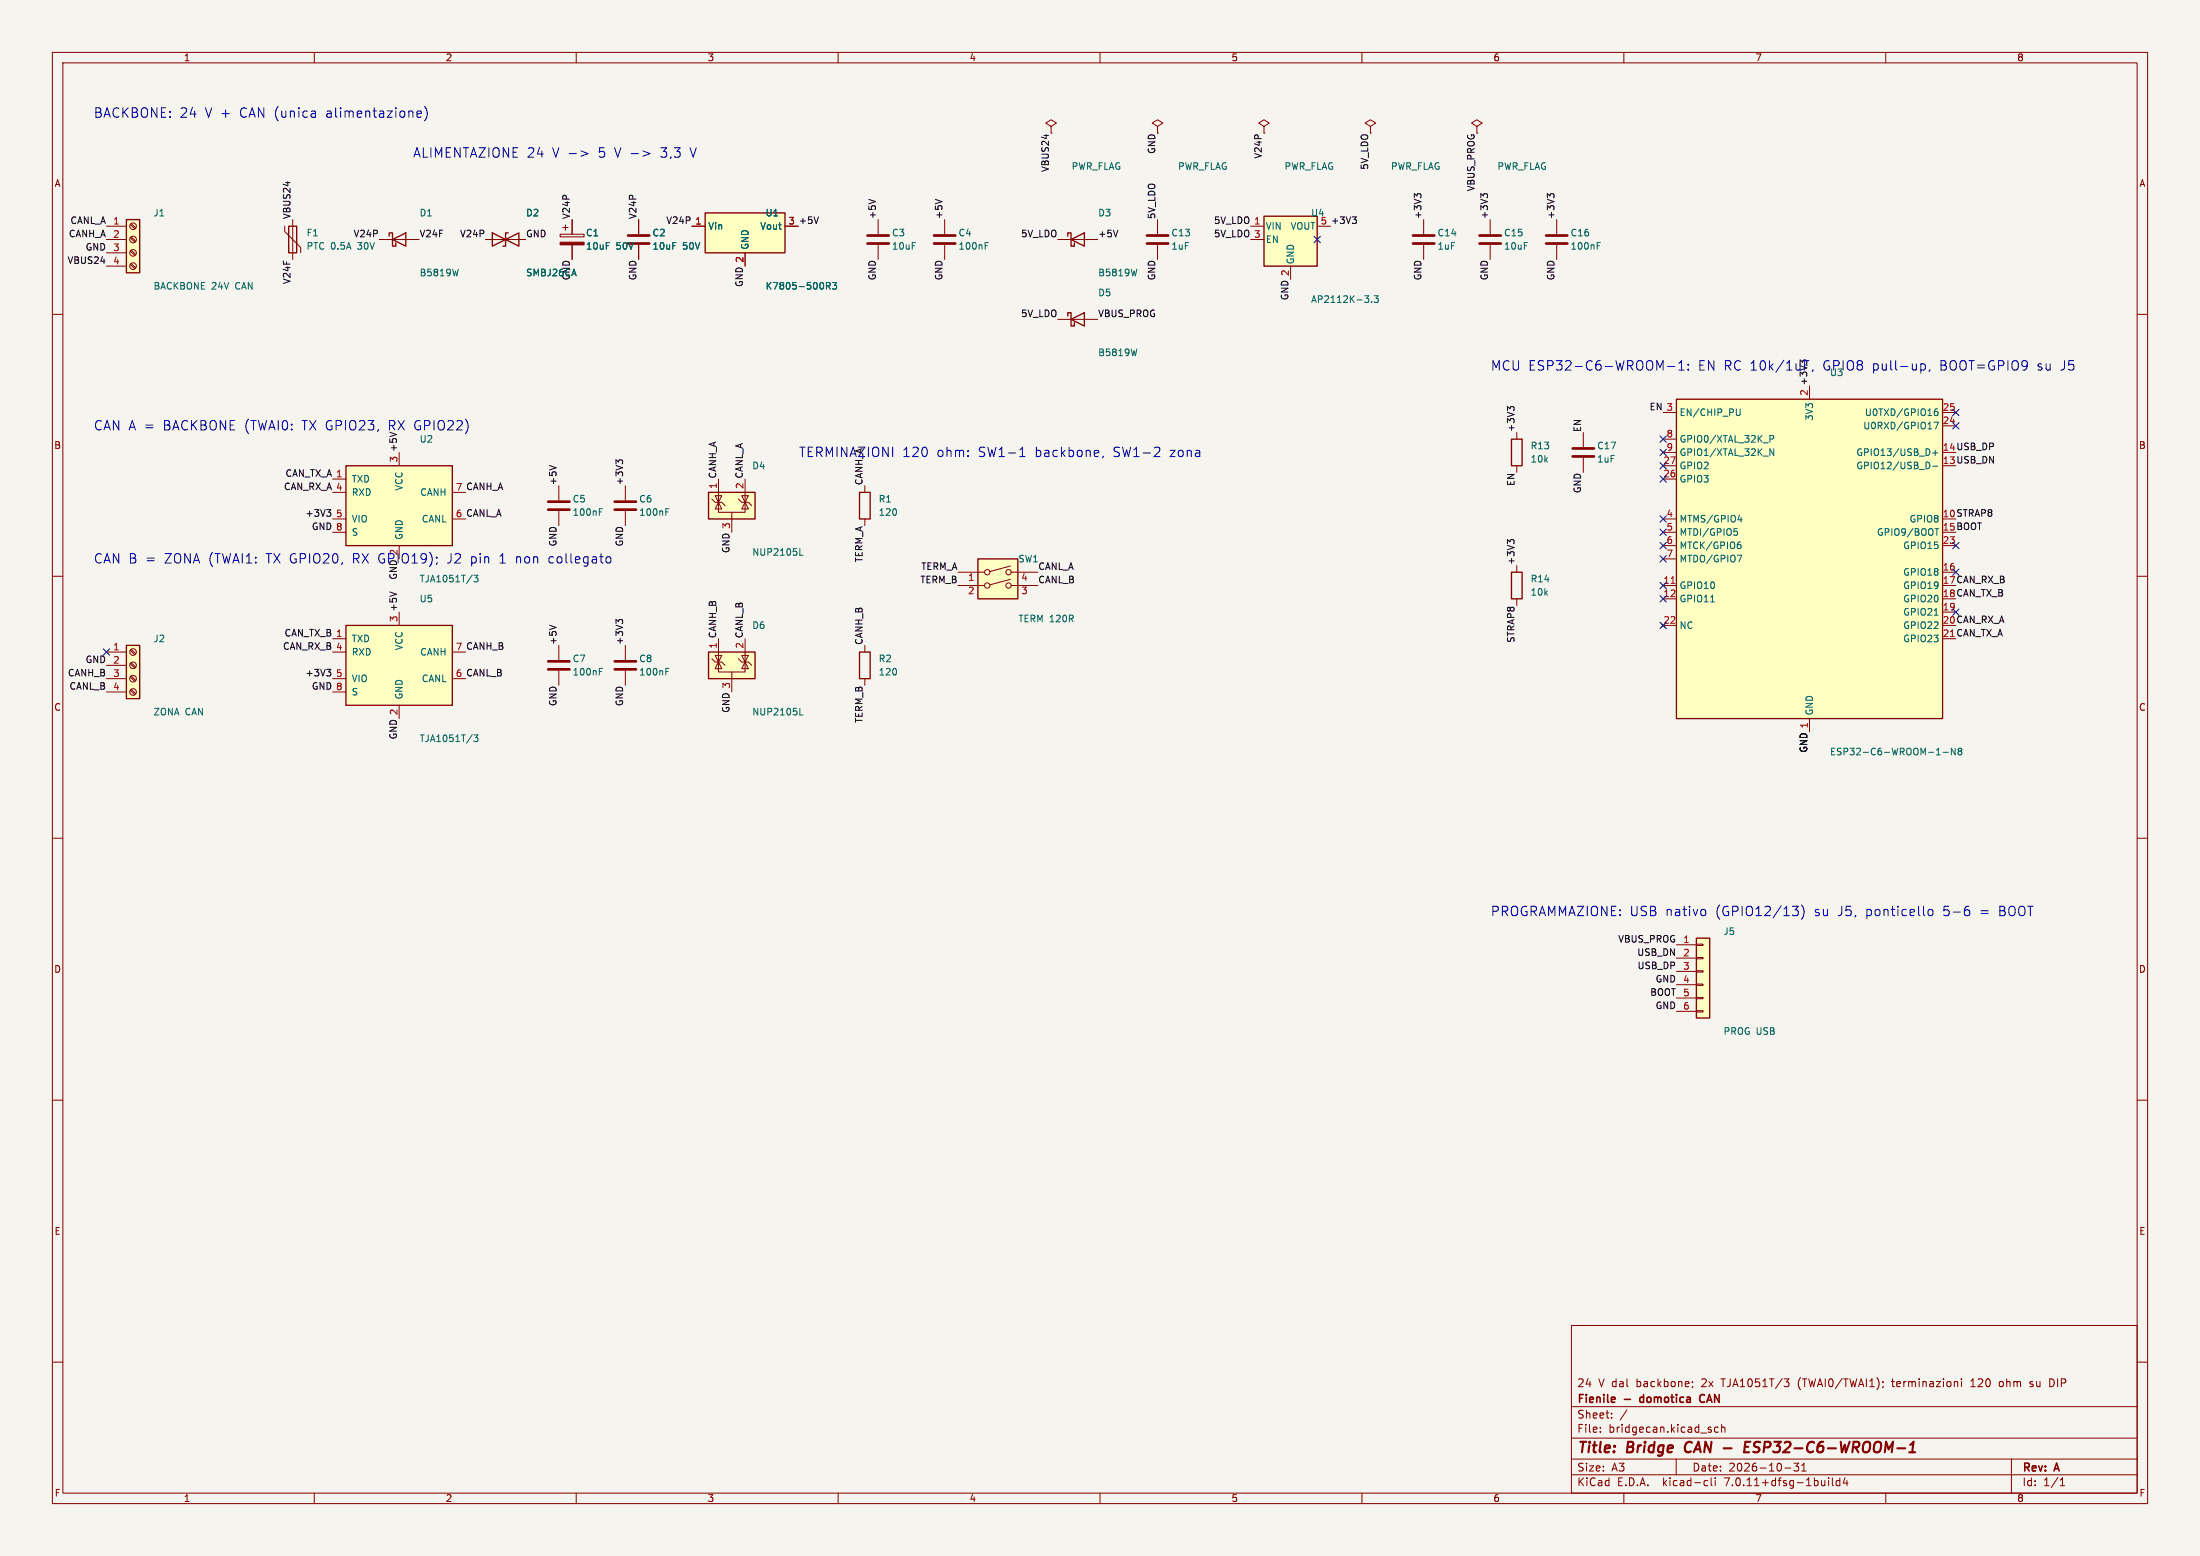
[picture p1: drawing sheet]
<svg xmlns="http://www.w3.org/2000/svg" width="420mm" height="297mm" viewBox="0 0 420 297" stroke-linecap="round" stroke-linejoin="round" font-family="sans-serif">
<path d="M0 0h420v297h-420z" fill="#f5f4ef" stroke="#f5f4ef" stroke-width=".19"/>
<g fill="none" stroke="#840000" stroke-width=".19">
<path d="M10 10h400v277h-400zM12 12h396v273h-396zM60 10v2M110 10v2M160 10v2M210 10v2M260 10v2M310 10v2M360 10v2M200.7 24.1l1-.6-1-.6-1.1 .6 1.1 .6v1.3M200.7 25.4h.1M221 24.1l1-.6-1-.6-1 .6 1 .6v1.3"/>
<path d="M241.3 24.1l1-.6-1-.6-1 .6 1 .6v1.3M241.3 25.4h.1M261.6 24.1l1-.6-1-.6-1 .6 1 .6v1.3M281.9 24.1l1.1-.6-1.1-.6-1 .6 1 .6v1.3M10 60h2M20.3 43.2h3.8M20.3 45.7h3.8M20.3 48.3h3.8M20.3 50.8h3.8M24.9 50.5l.8 .8M24.9 47.9l.8 .9M24.9 45.4l.8 .8"/>
<path d="M24.9 42.8l.8 .9M25 50.3l.9 .8M25 47.8l.9 .8M25 45.2l.9 .9M25 42.7l.9 .8M54.4 43.2v1l3 3v1.1M55.9 41.9v7.6M72.4 45.7h7.6M92.7 45.7h7.6M106.9 44.7h4.6v.5h-4.6zM107.4 43.4h1.1M107.9 42.9v1"/>
<path d="M109.2 41.9v2.8M109.2 46.7v2.8M121.9 41.9v2.8M121.9 46.7v2.8M132.1 43.2h2.5M142.2 48.3v2.5M149.9 43.2h2.5M167.6 41.9v2.8M167.6 46.7v2.8M180.3 41.9v2.8M180.3 46.7v2.8M201.9 45.7h7.6"/>
<path d="M221 41.9v2.8M221 46.7v2.8M238.8 43.2h2.5M238.8 45.7h2.5M246.4 50.8v2.5M251.5 43.2h2.5M271.8 41.9v2.8M271.8 46.7v2.8M284.5 41.9v2.8M284.5 46.7v2.8M297.2 41.9v2.8M297.2 46.7v2.8"/>
<path d="M408 60h2M201.9 61h7.6M317.5 78.7h2.5M370.8 78.7h2.6M63.5 91.4h2.5M63.5 94h2.5M63.5 99.1h2.5M76.2 86.4v2.5M86.4 94h2.5M86.4 99.1h2.5M106.7 92.7v2.8M106.7 97.5v2.8"/>
<path d="M119.4 92.7v2.8M119.4 97.5v2.8M135.9 95.3l.6 .6h1.3l.6 .6M137.2 95.9v1.9h5v-1.9M137.2 95.9l.6 1.3h-1.3zM137.2 95.3v.6l.6-1.3h-1.3l.7 1.3M137.2 91.4v4.5M139.7 97.8v3.8M141 95.3l.6 .6h1.3l.6 .6M141.6 94.6h1.3l-.7 1.3zM142.2 95.9l.7 1.3h-1.3zM142.2 94v1.9"/>
<path d="M165.1 92.7v1.3M165.1 99.1v1.2M289.6 82.6v1.2M289.6 88.9v1.3M302.3 82.6v2.7M302.3 87.4v2.8M317.5 91.4h2.5M317.5 99.1h2.5M317.5 88.9h2.5M317.5 83.8h2.5M317.5 86.4h2.5M370.8 81.3h2.6"/>
<path d="M10 110h2M63.5 101.6h2.5M76.2 104.1v2.6M76.2 116.8v2.6M182.9 109.2h5.1M182.9 111.8h5.1M192.9 110.6l-3.9 1M192.9 108.1l-3.9 1M193 109.2h5.1M193 111.8h5.1M289.6 108v1.2M289.6 114.3v1.3"/>
<path d="M317.1 119l.8 .8M317.5 111.8h2.5M317.5 101.6h2.5M317.5 114.3h2.5M317.5 119.4h2.5M317.5 104.1h2.5M317.5 106.7h2.5M317.9 119l-.8 .8M370.8 109.2h2.6M370.8 116.8h2.6M370.8 104.1h2.6M408 110h2"/>
<path d="M20.3 124.5h3.8M20.3 127h3.8M20.3 129.5h3.8M20.3 132.1h3.8M24.9 131.7l.8 .9M24.9 129.2l.8 .8M24.9 126.7l.8 .8M24.9 124.1l.8 .9M25 131.6l.9 .8M25 129l.9 .9M25 126.5l.9 .8M25 124l.9 .8"/>
<path d="M63.5 124.5h2.5M63.5 129.5h2.5M63.5 132.1h2.5M63.5 121.9h2.5M76.2 134.6v2.6M86.4 124.5h2.5M86.4 129.5h2.5M106.7 123.2v2.8M106.7 128v2.8M119.4 123.2v2.8M119.4 128v2.8M135.9 125.7l.6 .7h1.3l.6 .6"/>
<path d="M137.2 126.4v1.9h5v-1.9M137.2 126.4l.6 1.2h-1.3zM137.2 125.7v.7l.6-1.3h-1.3l.7 1.3M137.2 121.9v4.5M139.7 128.3v3.8M141 125.7l.6 .7h1.3l.6 .6M141.6 125.1h1.3l-.7 1.3zM142.2 126.4l.7 1.2h-1.3zM142.2 124.5v1.9M165.1 123.2v1.3M165.1 129.5v1.3M345.4 137.2v2.5"/>
<path d="M10 160h2M408 160h2M320 180.3h3.8M320 182.9h3.8M320 185.4h3.8M320 188h3.8M320 190.5h3.8M320 193h3.8M323.8 192.9h1.3v.3h-1.3zM323.8 190.4h1.3v.2h-1.3zM323.8 187.8h1.3v.3h-1.3zM323.8 185.3h1.3v.2h-1.3z"/>
<path d="M323.8 182.8h1.3v.2h-1.3zM323.8 180.2h1.3v.3h-1.3zM10 210h2M408 210h2M10 260h2M300 253h108v32h-108zM408 260h2M300 278.5h108M300 274.5h108M300 268.5h108M305.5 273.2v.2M305.5 272.5v.1"/>
<path d="M307.7 270.5v.2M307.7 269.8v.1M310.6 269.1l-1.3 1.9M320 278.5v3M323.1 263.8v.1M323.2 264.6l-.2 .3M326.7 273v.3M328 272.5l-.4-.1-.3 .3 .1 .6h.6M328.7 272.5l.2-.1 .3 .1 .1 .9M328.7 271.9v1.5M340.6 263.2h.9l-.5 .6 .4 .1 .1 .5-.3 .3h-.4M342.4 279.3h1l-.5 .6 .4 .1v.6l-.2 .2-.7-.2"/>
<path d="M343.9 279.7l.5-.4v1.5M361.1 263.7h.6M374.4 263.2v.1M374.4 263.7v1M376.2 264.7h.9M376.7 263.2l-.5 .4M382.2 263.7l-.4 .1-.1 .2v.5l.5 .2M384 278.5v6.5M387.5 264.6h.6M388.1 263.8l-.4-.1-.2 .2 .1 .2 .5 .2M391.3 263.2h.4l.3 .2M392 264.5l-.3 .2h-.4"/>
<path d="M60 285v2M110 285v2M160 285v2M210 285v2M260 285v2M300 281.5h108M310 285v2M325.6 282.6l.4 .1M326 283.5l-.4 .1M326.7 282.1v1.3l.2 .2M327.4 282.1v.1M327.4 282.6v1"/>
<path d="M340.7 280.2h1.2M343.9 280.8h.9M349.1 282.1v.1M349.1 282.6v1M349.8 282.1v1.3l.2 .2M351.2 282.7l-.4-.1-.3 .3 .2 .6h.5M351.2 282.1v1.5M352.2 282l-.3 1.1h.9M352.6 282.6v1M360 285v2M393.3 283.6h.9M393.3 282.5l.4-.4v1.5"/>
<circle cx="25.4" cy="45.7" r=".63"/>
<circle cx="25.4" cy="50.8" r=".63"/>
<circle cx="25.4" cy="48.3" r=".63"/>
<circle cx="25.4" cy="43.2" r=".63"/>
<circle cx="188.5" cy="109.2" r=".51"/>
<circle cx="188.5" cy="111.8" r=".51"/>
<circle cx="192.5" cy="109.2" r=".51"/>
<circle cx="192.5" cy="111.8" r=".51"/>
<circle cx="25.4" cy="124.5" r=".63"/>
<circle cx="25.4" cy="127" r=".63"/>
<circle cx="25.4" cy="132.1" r=".63"/>
<circle cx="25.4" cy="129.5" r=".63"/>
</g>
<path d="M321.9 275.5a1.27 1.27 0 0 0 0 1.6M333.1 276.2h.7M334.2 275.2h-1l-.2 2h.9M364.5 277.2h1.1M364.7 275.8l.6-.6-.3 2" fill="none" stroke="#840000" stroke-width=".4"/>
<path d="M308.3 266.8v.2l-.7 .2M313.1 266.8v.7M325.3 266.3a.74 .74 0 0 0-.9 .5 .74 .74 0 0 0 .6 .9l.3-.1" fill="none" stroke="#840000" stroke-width=".3"/>
<g fill="#ffffc2" stroke="#ffffc2" stroke-width=".19">
<path d="M135.3 94h8.8v5.1h-8.8z"/>
<path d="M134.6 40.6h15.3v7.7h-15.3z"/>
<path d="M241.3 41.3h10.2v9.5h-10.2z"/>
<path d="M186.7 106.7h7.6v7.6h-7.6z"/>
<path d="M66 88.9h20.4v15.2h-20.4z"/>
<path d="M323.8 179.1h2.6v15.2h-2.6z"/>
<path d="M24.1 123.2h2.6v10.2h-2.6z"/>
<path d="M66 119.4h20.4v15.2h-20.4z"/>
<path d="M24.1 41.9h2.6v10.2h-2.6z"/>
<path d="M320 76.2h50.8v61h-50.8z"/>
<path d="M135.3 124.5h8.8v5h-8.8z"/>
</g>
<g fill="none" stroke="#840000" stroke-width=".25">
<path d="M24.1 41.9h2.6v10.2h-2.6zM55.1 43.2h1.5v5.1h-1.5zM74.3 45.1v-.6h.6v2.5h.7v-.6M74.9 45.7l2.6-1.2v2.5zM94 44.5v2.5l5.1-2.5v2.5zM97 44.5h-.5v2.5h-.5M134.6 40.6h15.3v7.7h-15.3zM203.8 45.1v-.6h.7v2.5h.6v-.6M204.5 45.7l2.5-1.2v2.5zM241.3 41.3h10.2v9.5h-10.2zM203.8 60.3v-.6h.7v2.5h.6v-.6M204.5 61l2.5-1.3v2.5z"/>
<path d="M320 76.2h50.8v61h-50.8zM66 88.9h20.4v15.2h-20.4zM135.3 94h8.8v5.1h-8.8zM164.1 94h2v5.1h-2zM288.5 83.8h2.1v5.1h-2.1zM66 119.4h20.4v15.2h-20.4zM186.7 106.7h7.6v7.6h-7.6zM288.5 109.2h2.1v5.1h-2.1zM24.1 123.2h2.6v10.2h-2.6zM135.3 124.5h8.8v5h-8.8zM164.1 124.5h2v5h-2zM323.8 179.1h2.6v15.2h-2.6z"/>
</g>
<g fill="none" stroke="#006464" stroke-width=".19">
<path d="M87.5 51.4l-.3 1.2M157.8 54.6l.6-.1 .1-.2-.1-.3-.6-.1v1.3M158.1 54.6l.4 .6M158.9 53.9h.8l-.4 .5 .3 .1v.6l-.1 .1-.6-.1M188.1 46.9h.4M188.1 46.3h.6M217 51.4l-.3 1.2M260.5 56.5h.8l-.4 .4M261.2 57.1v.5M261.9 57.6v.1M262.3 56.5h.8l-.4 .4 .4 .2v.5l-.2 .1-.6-.1M304.9 46.9h.4"/>
<path d="M304.9 46.3h.6M217 66.6l-.3 1.3M332.2 78v1.1l-.2 .2h-.4M369.9 78l-.4 .1a.86 .86 0 0 0 0 1.2l.4-.1 .1-.4-.3-.3-.3 .1-.1 .2M114.4 97.7h.4M114.4 97.1h.6M127.1 97.7h.4M127.1 97.1h.6M331.8 99.2h.8M332.4 98.8v.8M337.9 83.8l.6-.1 .1-.1-.1-.3-.6-.2v1.3M338.6 85.7v1.2l-.7-1.2v1.2"/>
<path d="M368.2 88.3l.2 .5-.2 .6M369 89h.9M369 86.5h.9M369.2 80.6h.9l-.6 1.3M369.4 86v.9M90.5 109.8h.7l-.4 .5 .4 .1v.5l-.2 .2-.5-.2M152.7 106h.6M326.6 114.9h.7M331.1 100.9h.6M331.2 101.4h.3l.2 .2v.5l-.5 .1M331.7 106h.8l-.5 1.3M331.9 103.9l.4 .1 .1 .2-.1 .4-.4 .1"/>
<path d="M332.3 103.4l-.4 .1M369.3 117.4h.7M369.4 100.9h.7M369.7 100.9v1.3M114.4 128.2h.4M114.4 127.6h.6M127.1 128.2h.4M127.1 127.6h.6M152.7 136.5h.6M90.5 140.3h.7l-.4 .5 .4 .1v.5l-.2 .1-.5-.1M369.7 144.1h.7M371 143.6h.9"/>
<path d="M373.2 142.8v1.3l-.7-1.3v1.3M374 143.4l-.2 .2v.2l.2 .3 .4-.1 .1-.2v-.2l-.2-.2M374 143.4l-.2-.3 .2-.3 .4 .1 .1 .2-.2 .3M374 143.4h.3"/>
</g>
<g fill="none" stroke="#840000" stroke-width=".51">
<path d="M119.9 46.5h4.1M119.9 45h4.1M165.6 46.5h4.1M165.6 45h4.1M178.3 46.5h4.1M178.3 45h4.1M218.9 46.5h4.1M218.9 45h4.1M269.7 46.5h4.1M269.7 45h4.1M282.4 46.5h4.1M282.4 45h4.1"/>
<path d="M295.1 46.5h4.1M295.1 45h4.1M104.6 97.3h4.1M104.6 95.8h4.1M117.3 97.3h4.1M117.3 95.8h4.1M300.2 87.1h4.1M300.2 85.6h4.1M104.6 127.8h4.1M104.6 126.2h4.1M117.3 127.8h4.1M117.3 126.2h4.1"/>
</g>
<path d="M106.9 46.2h4.6v.5h-4.6z" fill="#840000" stroke="#840000" stroke-width=".19"/>
<path d="M319 111.3h.7" fill="none" stroke="#a90000" stroke-width=".19"/>
<g fill="none" stroke="#0f0f0f" stroke-width=".19">
<path d="M165.9 38.1l1.2 .4M178.6 38.1l1.2 .4M270.5 37.2l.2-.2h.3l.3 .2M270.5 37.4l-.5-.4v.8M283.2 37.4l-.5-.4v.8M283.2 37.2l.2-.2h.3l.3 .2M295.9 37.2l.2-.2h.3l.3 .2M295.9 37.4l-.5-.4v.8M156.2 41.4l-.4 1.3M213.4 43.9l-.4 1.3M258.2 41.4h.7l-.4 .5M258.7 41.9l.2 .2v.3l-.2 .3"/>
<path d="M288.3 78l-.5-.4v.8M288.3 77.9l.2-.3h.3l.2 .3M344.4 68.7h.3l.2 .3M62.4 97.3h.8l-.5 .5M62.9 97.8l.3 .2v.3l-.3 .2M104.9 88.9l1.3 .4M118.1 88.2l-.5-.4v.8M118.1 88l.2-.2h.3l.3 .2M74.4 113l1.3 .4M104.9 119.3l1.3 .5M118.1 118.7l-.5-.4v.7M118.1 118.5l.2-.2h.3l.3 .2"/>
<path d="M288.3 103.4l-.5-.4v.8M288.3 103.3l.2-.3h.3l.2 .3M62.4 127.8h.8l-.5 .4M62.9 128.2l.3 .3v.3l-.3 .2"/>
</g>
<g fill="none" stroke="#0000c2" stroke-width=".19">
<path d="M60.1 21.3l.1 1.1M60.2 22.3l-.1 .1M60.2 21.6l-.1 .1M79.6 21.8l.9-.2-.1-.3-.5-.1-.3 .2 .1 .9h.7M81.1 20.3a2.06 2.06 0 0 1 0 2.8M110.9 28.8l1.4 .5-1.4 .5M122.7 28.8l1.4 .5-1.4 .5M318.4 70h1.3M320.5 70.6h1M320.5 69.4l.5-.6v1.8M322.3 70.5v.1M322.3 69.5v.2"/>
<path d="M344.5 68.8h.9M346.1 70.6l-.1 .3M366.7 69.5l.5-.1 .4 .4v.5l-.2 .3h-.7M366.7 69.4v1.8M368.4 70.6l-.2 .3M194.7 87.2h1M194.8 85.8l.4-.4v1.8M210.6 87.1l-.2 .3M221.1 85.4l.3 .3-.1 .4-1 1.1h1.1M95.5 107.5h1M95.6 106.1l-.1 .1M104.9 106.4v.9"/>
<path d="M116.3 106.3l.3 .3v.5l-.3 .4M325.3 173.6l.3 .3v.5l-.3 .4M342.2 173h1.1l-.6 .7a.49 .49 0 0 1 .6 .3v.4l-.2 .3-.7 .1M343.9 172.7a2.06 2.06 0 0 1 0 2.8M368.2 173.7l.5-.1 .2 .2v.8a.49 .49 0 0 1-.5 .2 .49 .49 0 0 1-.3-.4v-.5zM375.5 173h.4M375.7 173.7l.3 .3v.4l-.3 .4"/>
</g>
<g fill="none" stroke="#000084" stroke-width=".19">
<path d="M250.9 45.1l1.2 1.2M252.1 45.1l-1.2 1.2M372.8 78.1l1.2 1.2M374 78.1l-1.2 1.2M316.9 83.2l1.2 1.2M316.9 85.8l1.2 1.2M316.9 88.3l1.2 1.2M316.9 90.8l1.2 1.2M316.9 98.5l1.2 1.2M318.1 83.2l-1.2 1.2M318.1 85.8l-1.2 1.2M318.1 88.3l-1.2 1.2"/>
<path d="M318.1 90.8l-1.2 1.2M318.1 98.5l-1.2 1.2M372.8 80.7l1.2 1.2M374 80.7l-1.2 1.2M316.9 113.7l1.2 1.2M316.9 101l1.2 1.2M316.9 118.8l1.2 1.2M316.9 103.5l1.2 1.2M316.9 106.1l1.2 1.2M316.9 111.2l1.2 1.2M318.1 113.7l-1.2 1.2M318.1 101l-1.2 1.2"/>
<path d="M318.1 118.8l-1.2 1.2M318.1 103.5l-1.2 1.2M318.1 106.1l-1.2 1.2M318.1 111.2l-1.2 1.2M372.8 108.6l1.2 1.2M372.8 103.5l1.2 1.2M372.8 116.2l1.2 1.2M374 108.6l-1.2 1.2M374 103.5l-1.2 1.2M374 116.2l-1.2 1.2M19.7 123.9l1.2 1.2M20.9 123.9l-1.2 1.2"/>
</g>
<g font-size="2.8" fill="#840000">
<text x="301" y="277.9">Title:</text>
<text x="310.6" y="277.9">Bridge</text>
<text x="322.5" y="277.9">CAN -</text>
<text x="335.4" y="277.9">ESP32-C6-WROOM-1</text>
</g>
<g font-size="2.5" fill="#0000c2">
<text x="17.8" y="22.6">BACKBONE:</text>
<text x="34.2" y="22.6">24</text>
<text x="39.1" y="22.6">V +</text>
<text x="45.9" y="22.6">CAN (unica</text>
<text x="62.5" y="22.6">alimentazione)</text>
<text x="78.7" y="30.2">ALIMENTAZIONE 24</text>
<text x="105.4" y="30.2">V -&gt;</text>
<text x="114.4" y="30.2">5</text>
<text x="117.5" y="30.2">V -&gt;</text>
<text x="126.5" y="30.2">3,3</text>
<text x="132.2" y="30.2">V</text>
<text x="284.5" y="70.9">MCU ESP32-C6-WROOM-1:</text>
<text x="324.2" y="70.9">EN RC 10k/1uF,</text>
<text x="348.2" y="70.9">GPIO8</text>
<text x="357.7" y="70.9">pull-up,</text>
<text x="370.7" y="70.9">BOOT=GPIO9</text>
<text x="389.4" y="70.9">su</text>
<text x="394" y="70.9">J5</text>
<text x="17.8" y="82.3">CAN A =</text>
<text x="31.2" y="82.3">BACKBONE (TWAI0:</text>
<text x="57.9" y="82.3">TX GPIO23,</text>
<text x="74.5" y="82.3">RX GPIO22)</text>
<text x="152.4" y="87.4">TERMINAZIONI</text>
<text x="172.2" y="87.4">120</text>
<text x="178.8" y="87.4">ohm:</text>
<text x="186.8" y="87.4">SW1-1</text>
<text x="197.7" y="87.4">backbone,</text>
<text x="212.7" y="87.4">SW1-2</text>
<text x="223.6" y="87.4">zona</text>
<text x="17.8" y="107.7">CAN B =</text>
<text x="31.4" y="107.7">ZONA (TWAI1:</text>
<text x="51" y="107.7">TX GPIO20,</text>
<text x="67.7" y="107.7">RX GPIO19);</text>
<text x="85.9" y="107.7">J2</text>
<text x="90.5" y="107.7">pin</text>
<text x="96.1" y="107.7">1</text>
<text x="99.3" y="107.7">non</text>
<text x="105.6" y="107.7">collegato</text>
<text x="284.5" y="175">PROGRAMMAZIONE: USB nativo</text>
<text x="327.5" y="175">(GPIO12/13)</text>
<text x="346.5" y="175">su</text>
<text x="351.1" y="175">J5,</text>
<text x="356.5" y="175">ponticello</text>
<text x="371.3" y="175">5-6</text>
<text x="378.4" y="175">=</text>
<text x="382.1" y="175">BOOT</text>
</g>
<g font-size="2.1" fill="#840000">
<text x="301" y="268.2">Fienile</text>
<text x="301" y="265">24</text>
<text x="305.1" y="265">V dal</text>
<text x="310.2" y="268.2">-</text>
<text x="312.5" y="265">backbone;</text>
<text x="313.8" y="268.2">domotica</text>
<text x="325.1" y="265">2x</text>
<text x="325.8" y="268.2">CAN</text>
<text x="329.1" y="265">TJA1051T/3</text>
<text x="343.8" y="265">(TWAI0/TWAI1);</text>
<text x="361.9" y="265">terminazioni</text>
<text x="377.1" y="265">120</text>
<text x="382.7" y="265">ohm</text>
<text x="388.7" y="265">su</text>
<text x="392.6" y="265">DIP</text>
<text x="301" y="273.7">File:</text>
<text x="301" y="271">Sheet:</text>
<text x="307.1" y="273.7">bridgecan.kicad_sch</text>
<text x="301" y="281.1">Size:</text>
<text x="307.6" y="281.1">A3</text>
<text x="323" y="281.1">Date:</text>
<text x="330" y="281.1">2026-10-31</text>
<text x="386" y="281.3">Rev:</text>
<text x="392.4" y="281.3">A</text>
<text x="301" y="283.9">KiCad</text>
<text x="308.7" y="283.9">E.D.A.</text>
<text x="317.6" y="283.9">kicad-cli</text>
<text x="329.5" y="283.9">7.0.11+dfsg-1build4</text>
<text x="386" y="283.9">Id:</text>
<text x="390.1" y="283.9">1/1</text>
</g>
<g font-size="1.8" fill="#840000">
<text x="35" y="11.9">1</text>
<text x="85" y="11.9">2</text>
<text x="135" y="11.9">3</text>
<text x="185" y="11.9">4</text>
<text x="235" y="11.9">5</text>
<text x="285" y="11.9">6</text>
<text x="335" y="11.9">7</text>
<text x="385" y="11.9">8</text>
<text x="10.3" y="35.9">A</text>
<text x="408.3" y="35.9">A</text>
<text x="10.3" y="85.9">B</text>
<text x="408.2" y="85.9">B</text>
<text x="10.3" y="135.9">C</text>
<text x="408.2" y="135.9">C</text>
<text x="10.3" y="185.9">D</text>
<text x="408.2" y="185.9">D</text>
<text x="10.3" y="235.9">E</text>
<text x="408.3" y="235.9">E</text>
<text x="10.3" y="285.9">F</text>
<text x="35" y="286.9">1</text>
<text x="85" y="286.9">2</text>
<text x="135" y="286.9">3</text>
<text x="185" y="286.9">4</text>
<text x="235" y="286.9">5</text>
<text x="285" y="286.9">6</text>
<text x="335" y="286.9">7</text>
<text x="385" y="286.9">8</text>
<text x="408.3" y="285.9">F</text>
</g>
<g font-size="1.8" fill="#0f0f0f">
<text x="220.6" y="29.5" transform="rotate(-90 220.6 29.5)">GND</text>
<text x="200.3" y="32.9" transform="rotate(-90 200.3 32.9)">VBUS24</text>
<text x="241" y="30.4" transform="rotate(-90 241 30.4)">V24P</text>
<text x="261.3" y="32.5" transform="rotate(-90 261.3 32.5)">5V_LDO</text>
<text x="55.5" y="41.9" transform="rotate(-90 55.5 41.9)">VBUS24</text>
<text x="108.9" y="41.9" transform="rotate(-90 108.9 41.9)">V24P</text>
<text x="121.6" y="41.9" transform="rotate(-90 121.6 41.9)">V24P</text>
<text x="167.3" y="41.9" transform="rotate(-90 167.3 41.9)">+5V</text>
<text x="180" y="41.9" transform="rotate(-90 180 41.9)">+5V</text>
<text x="220.6" y="41.9" transform="rotate(-90 220.6 41.9)">5V_LDO</text>
<text x="271.4" y="41.9" transform="rotate(-90 271.4 41.9)">+3V3</text>
<text x="281.6" y="36.6" transform="rotate(-90 281.6 36.6)">VBUS_PROG</text>
<text x="284.1" y="41.9" transform="rotate(-90 284.1 41.9)">+3V3</text>
<text x="296.8" y="41.9" transform="rotate(-90 296.8 41.9)">+3V3</text>
<text x="13" y="45.4">CANH_A</text>
<text x="13.3" y="42.8">CANL_A</text>
<text x="16.2" y="47.9">GND</text>
<text x="67.4" y="45.4">V24P</text>
<text x="80" y="45.4">V24F</text>
<text x="87.7" y="45.4">V24P</text>
<text x="100.3" y="45.4">GND</text>
<text x="127.1" y="42.8">V24P 1</text>
<text x="150.4" y="42.9">3 +5V</text>
<text x="194.8" y="45.4">5V_LDO</text>
<text x="209.5" y="45.4">+5V</text>
<text x="231.7" y="45.4">5V_LDO 3</text>
<text x="231.7" y="42.8">5V_LDO 1</text>
<text x="252" y="42.9">5 +3V3</text>
<text x="12.8" y="50.5">VBUS24</text>
<text x="121.6" y="53.6" transform="rotate(-90 121.6 53.6)">GND</text>
<text x="167.3" y="53.6" transform="rotate(-90 167.3 53.6)">GND</text>
<text x="180" y="53.6" transform="rotate(-90 180 53.6)">GND</text>
<text x="220.6" y="53.6" transform="rotate(-90 220.6 53.6)">GND</text>
<text x="271.4" y="53.6" transform="rotate(-90 271.4 53.6)">GND</text>
<text x="284.1" y="53.6" transform="rotate(-90 284.1 53.6)">GND</text>
<text x="296.8" y="53.6" transform="rotate(-90 296.8 53.6)">GND</text>
<text x="55.5" y="54.3" transform="rotate(-90 55.5 54.3)">V24F</text>
<text x="141.9" y="54.9" transform="rotate(-90 141.9 54.9)">GND 2</text>
<text x="246" y="57.4" transform="rotate(-90 246 57.4)">GND 2</text>
<text x="194.8" y="60.6">5V_LDO</text>
<text x="209.5" y="60.6">VBUS_PROG</text>
<text x="289.2" y="82.5" transform="rotate(-90 289.2 82.5)">+3V3</text>
<text x="301.9" y="82.5" transform="rotate(-90 301.9 82.5)">EN</text>
<text x="314.8" y="78.4">EN 3</text>
<text x="75.9" y="88.3" transform="rotate(-90 75.9 88.3)">3 +5V</text>
<text x="370.8" y="88.6">13 USB_DN</text>
<text x="370.8" y="86.1">14 USB_DP</text>
<text x="54.1" y="93.6">CAN_RX_A 4</text>
<text x="54.4" y="91.1">CAN_TX_A 1</text>
<text x="86.9" y="93.7">7 CANH_A</text>
<text x="106.3" y="92.7" transform="rotate(-90 106.3 92.7)">+5V</text>
<text x="119" y="92.7" transform="rotate(-90 119 92.7)">+3V3</text>
<text x="136.9" y="93.4" transform="rotate(-90 136.9 93.4)">1 CANH_A</text>
<text x="142" y="93.4" transform="rotate(-90 142 93.4)">2 CANL_A</text>
<text x="289.2" y="92.9" transform="rotate(-90 289.2 92.9)">EN</text>
<text x="301.9" y="94.2" transform="rotate(-90 301.9 94.2)">GND</text>
<text x="58.2" y="98.7">+3V3</text>
<text x="59.4" y="101.3">GND 8</text>
<text x="86.9" y="98.8">6 CANL_A</text>
<text x="370.8" y="98.8">10 STRAP8</text>
<text x="370.8" y="101.3">15 BOOT</text>
<text x="106.3" y="104.4" transform="rotate(-90 106.3 104.4)">GND</text>
<text x="119" y="104.4" transform="rotate(-90 119 104.4)">GND</text>
<text x="139.4" y="105.7" transform="rotate(-90 139.4 105.7)">GND 3</text>
<text x="164.8" y="107.4" transform="rotate(-90 164.8 107.4)">TERM_A</text>
<text x="289.2" y="107.9" transform="rotate(-90 289.2 107.9)">+3V3</text>
<text x="175.6" y="111.4">TERM_B</text>
<text x="175.8" y="108.9">TERM_A</text>
<text x="198.1" y="111.4">CANL_B</text>
<text x="198.1" y="108.9">CANL_A</text>
<text x="370.8" y="111.5">17 CAN_RX_B</text>
<text x="75.9" y="118.8" transform="rotate(-90 75.9 118.8)">3 +5V</text>
<text x="370.8" y="114">18 CAN_TX_B</text>
<text x="370.8" y="119.1">20 CAN_RX_A</text>
<text x="53.9" y="124.1">CAN_RX_B 4</text>
<text x="54.2" y="121.6">CAN_TX_B 1</text>
<text x="86.9" y="124.2">7 CANH_B</text>
<text x="106.3" y="123.2" transform="rotate(-90 106.3 123.2)">+5V</text>
<text x="119" y="123.2" transform="rotate(-90 119 123.2)">+3V3</text>
<text x="136.9" y="123.9" transform="rotate(-90 136.9 123.9)">1 CANH_B</text>
<text x="142" y="123.9" transform="rotate(-90 142 123.9)">2 CANL_B</text>
<text x="164.8" y="123.2" transform="rotate(-90 164.8 123.2)">CANH_B</text>
<text x="289.2" y="122.8" transform="rotate(-90 289.2 122.8)">STRAP8</text>
<text x="370.8" y="121.7">21 CAN_TX_A</text>
<text x="12.9" y="129.2">CANH_B</text>
<text x="13.2" y="131.7">CANL_B</text>
<text x="16.2" y="126.7">GND</text>
<text x="58.2" y="129.2">+3V3</text>
<text x="59.4" y="131.7">GND 8</text>
<text x="86.9" y="129.3">6 CANL_B</text>
<text x="106.3" y="134.9" transform="rotate(-90 106.3 134.9)">GND</text>
<text x="119" y="134.9" transform="rotate(-90 119 134.9)">GND</text>
<text x="139.4" y="136.2" transform="rotate(-90 139.4 136.2)">GND 3</text>
<text x="75.9" y="141.2" transform="rotate(-90 75.9 141.2)">GND 2</text>
<text x="164.8" y="138.1" transform="rotate(-90 164.8 138.1)">TERM_B</text>
<text x="345.1" y="143.8" transform="rotate(-90 345.1 143.8)">GND</text>
<text x="308.8" y="180">VBUS_PROG</text>
<text x="312.5" y="182.5">USB_DN</text>
<text x="312.5" y="185.1">USB_DP</text>
<text x="314.9" y="190.2">BOOT</text>
<text x="316" y="187.6">GND</text>
<text x="316" y="192.7">GND</text>
</g>
<g font-size="1.8" fill="#006464">
<text x="204.5" y="32.6">PWR_FLAG</text>
<text x="224.8" y="32.6">PWR_FLAG</text>
<text x="245.1" y="32.6">PWR_FLAG</text>
<text x="265.4" y="32.6">PWR_FLAG</text>
<text x="285.8" y="32.6">PWR_FLAG</text>
<text x="29.2" y="41.5">J1</text>
<text x="80" y="41.5">D1</text>
<text x="100.3" y="41.5">D2</text>
<text x="146.1" y="41.5">U1</text>
<text x="209.6" y="41.5">D3</text>
<text x="250.2" y="41.5">U4</text>
<text x="58.4" y="45.3">F1</text>
<text x="58.4" y="47.9">PTC 0.5A</text>
<text x="68.4" y="47.9">30V</text>
<text x="111.8" y="45.3">C1</text>
<text x="111.8" y="47.9">10uF</text>
<text x="117.6" y="47.9">50V</text>
<text x="124.5" y="45.3">C2</text>
<text x="124.5" y="47.9">10uF</text>
<text x="130.3" y="47.9">50V</text>
<text x="135.1" y="44">Vin</text>
<text x="143.1" y="47.8" transform="rotate(-90 143.1 47.8)">GND</text>
<text x="145" y="44">Vout</text>
<text x="170.2" y="45.3">C3</text>
<text x="170.2" y="47.9">10uF</text>
<text x="182.9" y="45.3">C4</text>
<text x="182.9" y="47.9">100nF</text>
<text x="223.5" y="47.9">1uF</text>
<text x="223.5" y="45.3">C13</text>
<text x="241.6" y="44">VIN</text>
<text x="241.6" y="46.6">EN</text>
<text x="246.3" y="44">VOUT</text>
<text x="274.3" y="45.3">C14</text>
<text x="274.3" y="47.9">1uF</text>
<text x="287" y="45.3">C15</text>
<text x="287" y="47.9">10uF</text>
<text x="299.7" y="45.3">C16</text>
<text x="299.7" y="47.9">100nF</text>
<text x="80" y="52.9">B5819W</text>
<text x="100.3" y="52.9">SMBJ26CA</text>
<text x="108.9" y="53.6" transform="rotate(-90 108.9 53.6)">GND</text>
<text x="209.6" y="52.9">B5819W</text>
<text x="247.2" y="50.5" transform="rotate(-90 247.2 50.5)">GND</text>
<text x="29.2" y="55.5">BACKBONE</text>
<text x="40.4" y="55.5">24V</text>
<text x="45" y="55.5">CAN</text>
<text x="146.1" y="55.5">K7805-500R3</text>
<text x="209.6" y="56.7">D5</text>
<text x="250.2" y="58">AP2112K-3.3</text>
<text x="209.6" y="68.2">B5819W</text>
<text x="320.5" y="79.6">EN/CHIP_PU</text>
<text x="346.3" y="80.4" transform="rotate(-90 346.3 80.4)">3V3</text>
<text x="355.6" y="82.1">U0RXD/GPIO17</text>
<text x="355.9" y="79.6">U0TXD/GPIO16</text>
<text x="80" y="84.7">U2</text>
<text x="143.5" y="89.8">D4</text>
<text x="292.1" y="86">R13</text>
<text x="292.1" y="88.5">10k</text>
<text x="304.8" y="86">C17</text>
<text x="304.8" y="88.5">1uF</text>
<text x="320.5" y="89.8">GPIO2</text>
<text x="320.5" y="84.7">GPIO0/XTAL_32K_P</text>
<text x="320.5" y="87.2">GPIO1/XTAL_32K_N</text>
<text x="354.3" y="89.8">GPIO12/USB_D-</text>
<text x="354.3" y="87.2">GPIO13/USB_D+</text>
<text x="67.1" y="92.3">TXD</text>
<text x="67.1" y="94.8">RXD</text>
<text x="77.1" y="93.7" transform="rotate(-90 77.1 93.7)">VCC</text>
<text x="80.1" y="94.8">CANH</text>
<text x="320.5" y="92.3">GPIO3</text>
<text x="67.1" y="99.9">VIO</text>
<text x="80.4" y="99.9">CANL</text>
<text x="109.2" y="96.1">C5</text>
<text x="109.2" y="98.7">100nF</text>
<text x="121.9" y="96.1">C6</text>
<text x="121.9" y="98.7">100nF</text>
<text x="167.6" y="96.1">R1</text>
<text x="167.6" y="98.7">120</text>
<text x="320.5" y="99.9">MTMS/GPIO4</text>
<text x="364.4" y="99.9">GPIO8</text>
<text x="67.1" y="102.5">S</text>
<text x="77.1" y="103.1" transform="rotate(-90 77.1 103.1)">GND</text>
<text x="143.5" y="106.3">NUP2105L</text>
<text x="194.3" y="107.5">SW1</text>
<text x="320.5" y="102.5">MTDI/GPIO5</text>
<text x="320.5" y="105">MTCK/GPIO6</text>
<text x="320.5" y="107.5">MTDO/GPIO7</text>
<text x="358.2" y="102.5">GPIO9/BOOT</text>
<text x="363.2" y="105">GPIO15</text>
<text x="80" y="111.4">TJA1051T/3</text>
<text x="292.1" y="111.4">R14</text>
<text x="292.1" y="113.9">10k</text>
<text x="320.5" y="112.6">GPIO10</text>
<text x="363.2" y="110.1">GPIO18</text>
<text x="363.2" y="112.6">GPIO19</text>
<text x="80" y="115.2">U5</text>
<text x="194.3" y="119">TERM 120R</text>
<text x="320.5" y="115.2">GPIO11</text>
<text x="363.2" y="115.2">GPIO20</text>
<text x="363.2" y="117.7">GPIO21</text>
<text x="29.2" y="122.8">J2</text>
<text x="67.1" y="122.8">TXD</text>
<text x="67.1" y="125.3">RXD</text>
<text x="77.1" y="124.2" transform="rotate(-90 77.1 124.2)">VCC</text>
<text x="80.1" y="125.3">CANH</text>
<text x="143.5" y="120.2">D6</text>
<text x="320.5" y="120.2">NC</text>
<text x="363.2" y="120.2">GPIO22</text>
<text x="363.2" y="122.8">GPIO23</text>
<text x="67.1" y="130.4">VIO</text>
<text x="80.4" y="130.4">CANL</text>
<text x="109.2" y="126.6">C7</text>
<text x="109.2" y="129.1">100nF</text>
<text x="121.9" y="126.6">C8</text>
<text x="121.9" y="129.1">100nF</text>
<text x="167.6" y="126.6">R2</text>
<text x="167.6" y="129.1">120</text>
<text x="29.2" y="136.8">ZONA CAN</text>
<text x="67.1" y="132.9">S</text>
<text x="77.1" y="133.6" transform="rotate(-90 77.1 133.6)">GND</text>
<text x="143.5" y="136.8">NUP2105L</text>
<text x="346.3" y="136.7" transform="rotate(-90 346.3 136.7)">GND</text>
<text x="80" y="141.8">TJA1051T/3</text>
<text x="349.3" y="144.4">ESP32-C6-WROOM-1-N8</text>
<text x="328.9" y="178.7">J5</text>
<text x="328.9" y="197.7">PROG USB</text>
</g>
<g font-size="1.8" fill="#a90000">
<text x="21.5" y="42.9">1</text>
<text x="21.5" y="45.5">2</text>
<text x="132.6" y="42.9">1</text>
<text x="150.4" y="42.9">3</text>
<text x="21.5" y="48">3</text>
<text x="21.5" y="50.5">4</text>
<text x="142" y="50.2" transform="rotate(-90 142 50.2)">2</text>
<text x="318.1" y="83.6">8</text>
<text x="370.8" y="81">24</text>
<text x="370.8" y="78.5">25</text>
<text x="317.5" y="88.6">27</text>
<text x="318.1" y="86.1">9</text>
<text x="317.5" y="91.2">26</text>
<text x="64.1" y="98.8">5</text>
<text x="318.1" y="98.8">4</text>
<text x="318.1" y="101.3">5</text>
<text x="318.1" y="103.9">6</text>
<text x="318.1" y="106.4">7</text>
<text x="370.8" y="103.9">23</text>
<text x="184.7" y="111.2">1</text>
<text x="184.7" y="113.7">2</text>
<text x="194.9" y="113.7">3</text>
<text x="194.9" y="111.2">4</text>
<text x="317.5" y="111.5">11</text>
<text x="370.8" y="109">16</text>
<text x="317.5" y="114">12</text>
<text x="317.5" y="119.1">22</text>
<text x="370.8" y="116.6">19</text>
<text x="21.5" y="124.2">1</text>
<text x="21.5" y="126.7">2</text>
<text x="21.5" y="129.3">3</text>
<text x="21.5" y="131.8">4</text>
<text x="64.1" y="129.3">5</text>
<text x="345.1" y="143.8" transform="rotate(-90 345.1 143.8)">GND 1</text>
<text x="321.2" y="180.1">1</text>
<text x="321.2" y="182.6">2</text>
<text x="321.2" y="185.2">3</text>
<text x="321.2" y="187.7">4</text>
<text x="321.2" y="190.2">5</text>
<text x="321.2" y="192.8">6</text>
</g>
<g font-size="1.8" fill="#0000c2">
<text x="349.3" y="72">U3</text>
<text x="345.2" y="75.6" transform="rotate(-90 345.2 75.6)">2 +3V3</text>
<text x="164.8" y="92.7" transform="rotate(-90 164.8 92.7)">CANH_A</text>
<text x="75.9" y="110.8" transform="rotate(-90 75.9 110.8)">GND 2</text>
</g>
</svg>
